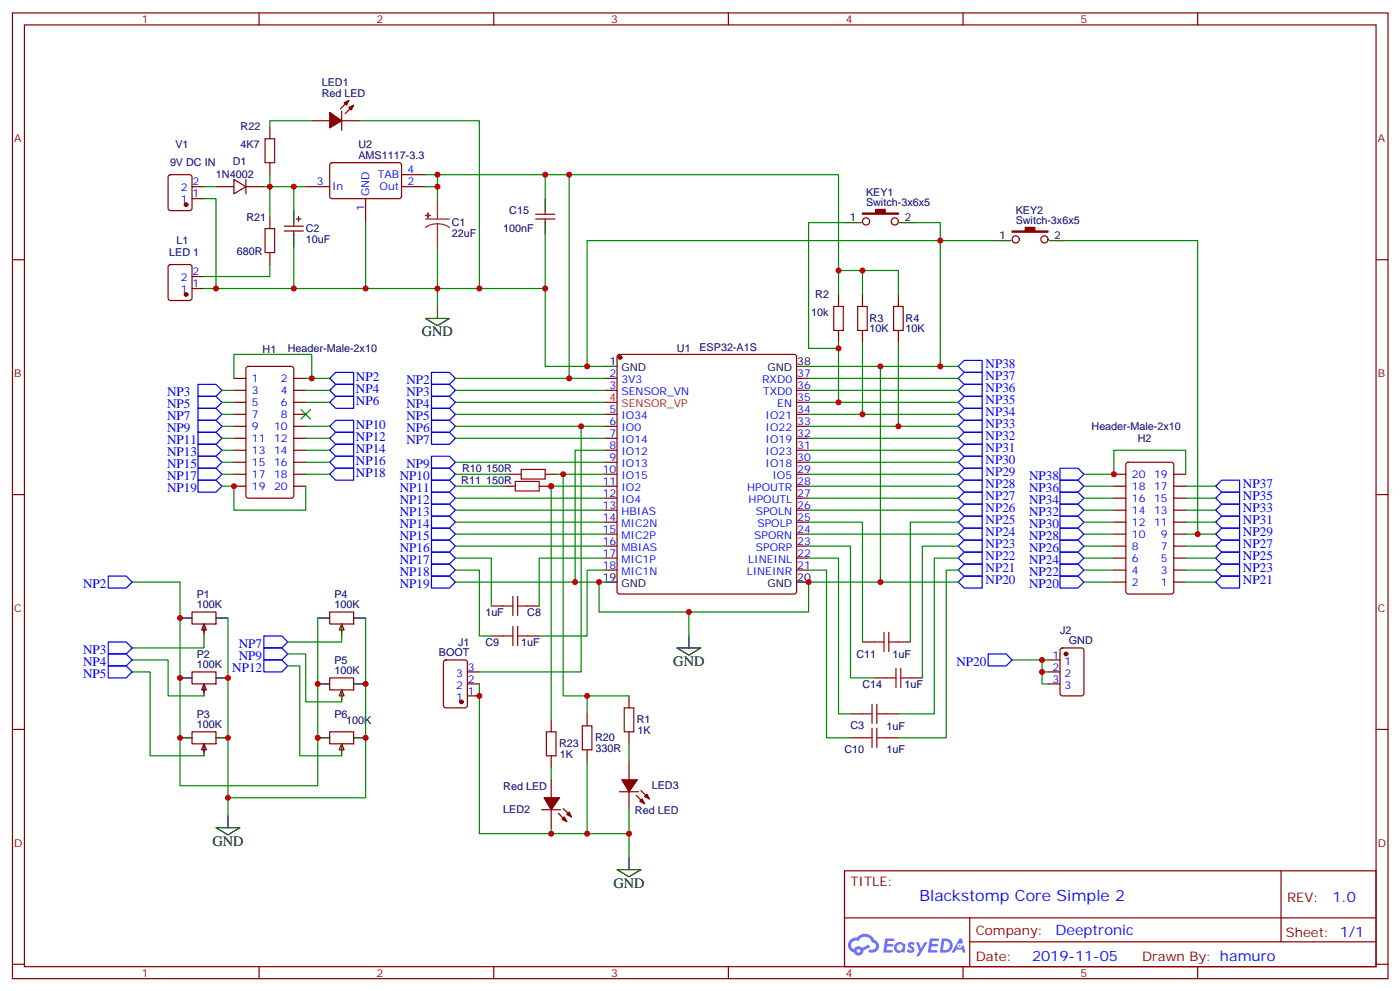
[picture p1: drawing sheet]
<svg xmlns="http://www.w3.org/2000/svg" width="413mm" height="292mm" viewBox="0 0 413 292" stroke-linecap="round" stroke-linejoin="round" font-family="sans-serif">
<g fill="none" stroke="#870000" stroke-width=".35">
<path d="M3.7 3.8h405.3v284.3h-405.3zM7.2 7.3h398.3v277.3h-398.3zM76.3 3.8v3.5M145.5 3.8v3.5M214.6 3.8v3.5M283.8 3.8v3.5M352.9 3.8v3.5M3.7 76.5h3.5M405.5 76.5h3.5M3.7 145.6h3.5M405.5 145.6h3.5M3.7 214.8h3.5"/>
<path d="M405.5 214.8h3.5M248.8 256.4h156.7v28.2h-156.7zM377.5 256.4v20.9M248.9 270.2h156.5M285.8 277.3h119.6M285.8 270.2v14.2M3.7 283.9h3.5M76.3 284.6v3.5M145.5 284.6v3.5M214.6 284.6v3.5M283.8 284.6v3.5M352.9 284.6v3.5"/>
<path d="M405.5 283.9h3.5"/>
</g>
<g fill="#5487ff">
<path d="M267.8 277.6a1.22 1.22 0 0 1 1.8 .2l-.4 .6a.47 .47 0 0 0-.4-.4 .47 .47 0 0 0-.5 .2l.2 .2a1.14 1.14 0 0 1 .8 1.8 1.14 1.14 0 0 1-2 0l-.2-.2 .5-.6 .7 .5a.29 .29 0 0 0 .4-.3 .29 .29 0 0 0-.3-.3 1.04 1.04 0 0 1-.6-1.7z"/>
<path d="M260.8 276.3h2.4l.3 .2-.1 .5-1.8 .1-.2 .8h1.6l.3 .4-.4 .4h-1.6l-.1 1.1h1.7l.2 .3-.2 .3-2.7 .1z"/>
<path d="M274 276.3h2.3l.4 .2-.2 .5-1.8 .1-.1 .8h1.5l.3 .4-.3 .4h-1.6l-.2 1.1h1.7l.2 .3-.2 .3-2.6 .1z"/>
<path d="M282.7 276.3h.7l.4 1.3-.6 .3a.69 .69 0 0 0-1.1 .3 .69 .69 0 0 0 .5 .9 .69 .69 0 0 0 .9-.6l.4-.2 .6 2.2h-.8l-.2-.9h-1.7l-.5 .9h-.9z"/>
<path d="M270 277.4h.7l.7 1.8 1.1-1.8h.8l-2.5 4.2h-.9l1-1.5z"/>
<path d="M277.5 276.3l-.6 4.2h1.4a2.11 2.11 0 0 0 2.4-2.1 2.11 2.11 0 0 0-2.5-2.1zM278.2 277.1a1.39 1.39 0 0 1 1.7 1.4 1.39 1.39 0 0 1-1.8 1.3h-.2z"/>
<path d="M263.8 277.9a1.54 1.54 0 0 0 0 2.2 1.54 1.54 0 0 0 2.1 .1l.6 .3 .3-2.3-.1-.3h-.5a1.49 1.49 0 0 0-2.4 0zM264.1 278.9a.95 .95 0 0 1 1.9 0 .95 .95 0 0 1-1.9 0z"/>
<path d="M250.6 276.7a2.18 2.18 0 0 0 1 3.7 1.44 1.44 0 0 0 1.7 .9 1.44 1.44 0 0 0 1.1-1.4l2-1.1-.4-.7-1.9 1a1.47 1.47 0 0 0-2.5 .4 1.39 1.39 0 0 1-.6-1.9 1.39 1.39 0 0 1 2-.5 2.12 2.12 0 0 1 2.1-1.3 2.12 2.12 0 0 1 1.9 1.7 1.14 1.14 0 0 1 1.1 1.4 1.14 1.14 0 0 1-1.6 .7 .43 .43 0 0 0-.6 .4 .43 .43 0 0 0 .4 .5 1.98 1.98 0 0 0 2.6-1.2 1.98 1.98 0 0 0-1.3-2.6 3.1 3.1 0 0 0-5.2-.6l-.9 .1zM252.4 280a.55 .55 0 0 1 1.1 0 .55 .55 0 0 1-1.1 0z"/>
<circle cx="282.8" cy="278.4" r=".26"/>
</g>
<g fill="none" stroke="#a10000" stroke-width=".35">
<path d="M78.1 40.9h2.8v7h-2.8zM78.1 67.3h2.8v7.1h-2.8zM245.7 90.2h2.8v7.1h-2.8zM252.7 90.2h2.9v7.1h-2.9zM263.3 90.2h2.8v7.1h-2.8zM153.6 138.2h7.1v2.8h-7.1zM151.8 141.7h7.1v2.9h-7.1zM148.3 178.4h2.8M151.1 175.6v5.7M152.5 175.6v5.7M152.5 178.4h2.9M148.3 187.3h2.8"/>
<path d="M151.1 184.4v5.7M152.5 184.4v5.7M152.5 187.3h2.9M257.7 189h2.8M260.5 186.2v5.6M261.2 199.6h2.8M261.9 186.2v5.6M261.9 189h2.8M264 196.8v5.6M265.4 196.8v5.6M265.4 199.6h2.9M161 215.5h2.8v7h-2.8z"/>
<path d="M171.6 213.7h2.8v7.1h-2.8zM183.9 208.4h2.9v7.1h-2.9zM254.1 217.2h2.9M254.1 210.2h2.9M257 207.4v5.6M257 214.4v5.7M258.4 207.4v5.6M258.4 214.4v5.7M258.4 217.2h2.8M258.4 210.2h2.8"/>
</g>
<g fill="none" stroke="#870000" stroke-width=".35">
<path d="M79.5 37.3v3.6M91.9 35.6h5.3M100.7 32.7v5.7M100.7 35.6h5.3M102.8 29.6l-2.5 2.4M104.2 31l-2.5 2.4M49.8 51.6l.4-.2h5.7l.6 .5 .1 9.4-.5 .7h-5.9l-.6-.4-.1-9.5zM56.6 58.5h3.5M56.6 55h3.5M63.6 55h5.3M68.9 52.8l3.6 2.2-3.6 2.1zM72.5 55h5.3"/>
<path d="M72.5 52.8v4.3M79.5 47.9v3.5M90.1 55h7.1M97.4 48.1l.5-.2 20 .1 .4 .6v9.5l-.7 .4-20-.1-.4-.6v-9.2zM107.7 58.5v7M118.3 55h7.1M118.3 51.4h7.1M49.8 78.1l.4-.2h5.7l.6 .4 .1 9.5-.5 .6-5.9 .1-.6-.5-.1-9.4zM79.5 63.8v3.5M79.5 74.4v3.5M83.7 66.6h5.7M83.7 68h5.7"/>
<path d="M86.6 65.5v1.1M86.6 68v1.1M87.3 64.5h1.4M88 63.8v1.4M157.8 63.1h5.7M157.8 64.5h5.7M160.7 62v1.1M160.7 64.5v1M56.6 84.9h3.5M56.6 81.4h3.5M247.1 86.7v3.5M247.1 97.3v3.5"/>
<path d="M254.1 86.7v3.5M254.1 97.3v3.5M264.7 86.7v3.5M264.7 97.3v3.5M68.9 111.4h3.6M68.9 114.9h3.6M68.9 118.5h3.6M72.7 108.1l.5-.2h12.7l.6 .4 .1 37.7-.5 .6-12.9 .1-.7-.5v-37.6zM86.6 111.4h3.5M86.6 114.9h3.5M86.6 118.5h3.5M178.3 111.4h3.5"/>
<path d="M178.3 114.9h3.5M182.1 104.6l.4-.2h51.5l.5 .2 .2 .5v69.1l-.2 .5-.5 .2h-51.5l-.5-.2-.2-.5v-69.1zM234.7 111.4h3.6M234.7 114.9h3.6M234.7 118.5h3.6M68.9 139.6h3.6M68.9 122h3.6M68.9 125.5h3.6M68.9 129h3.6M68.9 132.6h3.6M68.9 136.1h3.6M86.6 139.6h3.5"/>
<path d="M86.6 122h3.5M86.6 125.5h3.5M86.6 129h3.5M86.6 132.6h3.5M86.6 136.1h3.5M150.1 139.6h3.5M160.7 139.6h3.5M178.3 139.6h3.5M178.3 122h3.5M178.3 125.5h3.5M178.3 129h3.5M178.3 132.6h3.5"/>
<path d="M178.3 136.1h3.5M234.7 139.6h3.6M234.7 122h3.6M234.7 125.5h3.6M234.7 129h3.6M234.7 132.6h3.6M234.7 136.1h3.6M328.2 139.6h3.6M332 136.3l.5-.2h12.7l.6 .4 .1 37.7-.5 .7h-12.9l-.7-.5v-37.6zM345.9 139.6h3.5M68.9 143.2h3.6M86.6 143.2h3.5"/>
<path d="M148.3 143.2h3.5M158.9 143.2h3.5M178.3 143.2h3.5M178.3 146.7h3.5M178.3 150.2h3.5M178.3 153.7h3.5M178.3 157.3h3.5M234.7 143.2h3.6M234.7 146.7h3.6M234.7 150.2h3.6M234.7 153.7h3.6M234.7 157.3h3.6"/>
<path d="M328.2 143.2h3.6M328.2 146.7h3.6M328.2 150.2h3.6M328.2 153.7h3.6M328.2 157.3h3.6M345.9 143.2h3.5M345.9 146.7h3.5M345.9 150.2h3.5M345.9 153.7h3.5M345.9 157.3h3.5M144.8 178.4h3.5M155.4 178.4h3.5"/>
<path d="M178.3 160.8h3.5M178.3 164.3h3.5M178.3 167.9h3.5M234.7 160.8h3.6M234.7 164.3h3.6M234.7 167.9h3.6M328.2 160.8h3.6M328.2 164.3h3.6M328.2 167.9h3.6M328.2 171.4h3.6M345.9 160.8h3.5M345.9 164.3h3.5"/>
<path d="M345.9 167.9h3.5M345.9 171.4h3.5M56.6 180.2h7v3.5h-7zM60.1 184.4v1.8M130.9 194.5l.5-.2h5.6l.7 .4v13l-.4 .7h-5.9l-.7-.4v-13zM137.7 197.8h3.6M144.8 187.3h3.5M155.4 187.3h3.5M254.1 189h3.6M257.7 199.6h3.5M264.7 189h3.6M268.3 199.6h3.5"/>
<path d="M137.7 204.9h3.6M137.7 201.4h3.6M162.4 211.9v3.6M173 210.2v3.5M185.3 204.9v3.5M185.3 215.5v3.5M250.6 217.2h3.5M250.6 210.2h3.5M261.2 217.2h3.5M261.2 210.2h3.5M159.6 238.4h5.6M162.4 222.5v3.6"/>
<path d="M162.4 229.6v5.3M162.4 238.4v5.3M164.5 239.5l2.5 2.4M165.9 238.1l2.5 2.4M173 220.8v3.5M182.5 233.1h5.7M185.3 224.3v5.3M185.3 233.1v5.3M187.5 234.2l2.4 2.4M188.9 232.8l2.4 2.4"/>
<circle cx="255.2" cy="65.2" r="1.06"/>
<circle cx="263.7" cy="65.2" r="1.06"/>
<circle cx="299.3" cy="70.5" r="1.06"/>
<circle cx="307.8" cy="70.5" r="1.06"/>
</g>
<path d="M160.7 58.5v3.5M86.6 62v3.5M86.6 69.1v3.5M160.7 65.5v3.6M248.8 65.5h5M265.1 65.5h4.9M292.9 70.8h5M309.2 70.8h4.9M178.3 107.9h3.5M234.7 107.9h3.6M178.3 171.4h3.5M234.7 171.4h3.6" fill="none" stroke="#000" stroke-width=".35"/>
<g fill="#8c2424" stroke="#8c2424" stroke-width=".35">
<path d="M125.4 63.4l1.4 .1z"/>
<path d="M126.1 62.7v1.4z"/>
</g>
<path d="M128.9 58.5v6M125.4 64.5h7M128.9 65.9l1.9 .2 1.6 .9M128.9 65.9l-1.8 .2-1.7 .9M128.9 65.9v6.7" fill="none" stroke="#8c2424" stroke-width=".35"/>
<g fill="#870000" stroke="#870000" stroke-width=".35">
<path d="M165.6 241.2l.7-.7 .7 1.4z"/>
<path d="M167 239.8l.7-.7 .7 1.4z"/>
<path d="M160.3 234.9h4.6l-2.5 3.5z"/>
<path d="M102.8 31.7l1.4-.7-.7 1.4z"/>
<path d="M101.4 30.3l1.4-.7-.7 1.4z"/>
<path d="M97.2 33.1l3.5 2.5-3.5 2.1z"/>
<path d="M188.5 235.9l.7-.7 .7 1.4z"/>
<path d="M189.9 234.5l.7-.7 .7 1.4z"/>
<path d="M183.2 229.6h4.6l-2.5 3.5z"/>
<path d="M254.1 62.7h3.9v-1h2.8v1h3.9v.4h-10.6z"/>
<path d="M298.2 68h3.9v-1h2.8v1h3.9v.4h-10.6z"/>
<circle cx="54.8" cy="86.7" r=".53"/>
<circle cx="54.8" cy="60.3" r=".53"/>
<circle cx="182.7" cy="105.2" r=".53"/>
<circle cx="136" cy="206.7" r=".53"/>
</g>
<path d="M178.3 118.5h3.5" fill="none" stroke="#f00" stroke-width=".35"/>
<path d="M60.1 183.7l.7 1.8h-1.4z" fill="#f0f0f0" stroke="#870000" stroke-width=".35"/>
<path d="M53.1 182h3.5M60.1 183.7v3.6M63.6 182h3.6" fill="none" stroke="#000" stroke-width=".35"/>
<path d="M56.6 197.8h7v3.6h-7zM60.1 202.1v1.7" fill="none" stroke="#870000" stroke-width=".35"/>
<path d="M60.1 201.4l.7 1.7h-1.4z" fill="#f0f0f0" stroke="#870000" stroke-width=".35"/>
<path d="M53.1 199.6h3.5M63.6 199.6h3.6M60.1 201.4v3.5" fill="none" stroke="#000" stroke-width=".35"/>
<path d="M56.6 215.5h7v3.5h-7zM60.1 219.7v1.8" fill="none" stroke="#870000" stroke-width=".35"/>
<path d="M60.1 219l.7 1.8h-1.4z" fill="#f0f0f0" stroke="#870000" stroke-width=".35"/>
<path d="M53.1 217.2h3.5M60.1 219v3.5M63.6 217.2h3.6" fill="none" stroke="#000" stroke-width=".35"/>
<path d="M97.2 180.2h7v3.5h-7zM100.7 184.4v1.8" fill="none" stroke="#870000" stroke-width=".35"/>
<path d="M100.7 183.7l.7 1.8h-1.4z" fill="#f0f0f0" stroke="#870000" stroke-width=".35"/>
<path d="M93.6 182h3.6M100.7 183.7v3.6M104.2 182h3.5" fill="none" stroke="#000" stroke-width=".35"/>
<path d="M97.2 199.6h7v3.5h-7zM100.7 203.8v1.8" fill="none" stroke="#870000" stroke-width=".35"/>
<path d="M100.7 203.1l.7 1.8h-1.4z" fill="#f0f0f0" stroke="#870000" stroke-width=".35"/>
<path d="M93.6 201.4h3.6M100.7 203.1v3.6M104.2 201.4h3.5" fill="none" stroke="#000" stroke-width=".35"/>
<path d="M97.2 215.5h7v3.5h-7zM100.7 219.7v1.8" fill="none" stroke="#870000" stroke-width=".35"/>
<path d="M100.7 219l.7 1.8h-1.4z" fill="#f0f0f0" stroke="#870000" stroke-width=".35"/>
<path d="M125.4 93.8h7l-3.5 2.1zM128.9 90.2v3.6M199.5 190.8h7l-3.5 2.1zM203 187.3v3.5M93.6 217.2h3.6M100.7 219v3.5M104.2 217.2h3.5M63.6 243.7h7.1l-3.5 2.1zM67.2 240.2v3.5M181.8 256h7.1l-3.6 2.2zM185.3 252.5v3.5" fill="none" stroke="#000" stroke-width=".35"/>
<path d="M308.8 194.3h3.5M308.8 197.8h3.5M312.6 191l.5-.2h5.6l.6 .4 .1 13-.5 .6-5.8 .1-.7-.5-.1-12.9zM308.8 201.4h3.5" fill="none" stroke="#870000" stroke-width=".35"/>
<circle cx="314.1" cy="192.5" r=".53" fill="#870000" stroke="#870000" stroke-width=".35"/>
<g fill="none" stroke="#00f" stroke-width=".35">
<path d="M58.3 113.2h5.3l1.8 1.7-1.8 1.8h-5.3zM58.3 116.7h5.3l1.8 1.8-1.8 1.7h-5.3zM97.2 111.4l1.7-1.8h5.3v3.6h-5.3zM97.2 114.9l1.7-1.7h5.3v3.5h-5.3zM97.2 118.5l1.7-1.8h5.3v3.5h-5.3zM127.1 109.6h5.3l1.8 1.8-1.8 1.8h-5.3zM127.1 113.2h5.3l1.8 1.7-1.8 1.8h-5.3zM127.1 116.7h5.3l1.8 1.8-1.8 1.7h-5.3zM282.4 107.9l1.7-1.8h5.3v3.5h-5.3zM282.4 111.4l1.7-1.8h5.3v3.6h-5.3zM282.4 114.9l1.7-1.7h5.3v3.5h-5.3zM282.4 118.5l1.7-1.8h5.3v3.5h-5.3z"/>
<path d="M58.3 120.2h5.3l1.8 1.8-1.8 1.8h-5.3zM58.3 123.8h5.3l1.8 1.7-1.8 1.8h-5.3zM58.3 127.3h5.3l1.8 1.7-1.8 1.8h-5.3zM58.3 130.8h5.3l1.8 1.8-1.8 1.7h-5.3zM58.3 134.3h5.3l1.8 1.8-1.8 1.8h-5.3zM58.3 137.9h5.3l1.8 1.7-1.8 1.8h-5.3zM97.2 125.5l1.7-1.7h5.3v3.5h-5.3zM97.2 129l1.7-1.7h5.3v3.5h-5.3zM97.2 132.6l1.7-1.8h5.3v3.5h-5.3zM97.2 136.1l1.7-1.8h5.3v3.6h-5.3zM97.2 139.6l1.7-1.7h5.3v3.5h-5.3zM127.1 120.2h5.3l1.8 1.8-1.8 1.8h-5.3z"/>
<path d="M127.1 127.3h5.3l1.8 1.7-1.8 1.8h-5.3zM127.1 134.3h5.3l1.8 1.8-1.8 1.8h-5.3zM127.1 137.9h5.3l1.8 1.7-1.8 1.8h-5.3zM127.1 123.8h5.3l1.8 1.7-1.8 1.8h-5.3zM282.4 122l1.7-1.8h5.3v3.6h-5.3zM282.4 125.5l1.7-1.7h5.3v3.5h-5.3zM282.4 129l1.7-1.7h5.3v3.5h-5.3zM282.4 132.6l1.7-1.8h5.3v3.5h-5.3zM282.4 136.1l1.7-1.8h5.3v3.6h-5.3zM282.4 139.6l1.7-1.7h5.3v3.5h-5.3zM312.3 137.9h5.3l1.8 1.7-1.8 1.8h-5.3zM58.3 141.4h5.3l1.8 1.8-1.8 1.7h-5.3z"/>
<path d="M127.1 141.4h5.3l1.8 1.8-1.8 1.7h-5.3zM127.1 144.9h5.3l1.8 1.8-1.8 1.7h-5.3zM127.1 148.4h5.3l1.8 1.8-1.8 1.8h-5.3zM127.1 152h5.3l1.8 1.7-1.8 1.8h-5.3zM127.1 155.5h5.3l1.8 1.8-1.8 1.7h-5.3zM127.1 159h5.3l1.8 1.8-1.8 1.8h-5.3zM282.4 143.2l1.7-1.8h5.3v3.5h-5.3zM282.4 146.7l1.7-1.8h5.3v3.5h-5.3zM282.4 150.2l1.7-1.8h5.3v3.6h-5.3zM282.4 153.7l1.7-1.7h5.3v3.5h-5.3zM282.4 157.3l1.7-1.8h5.3v3.5h-5.3zM312.3 159h5.3l1.8 1.8-1.8 1.8h-5.3z"/>
<path d="M312.3 155.5h5.3l1.8 1.8-1.8 1.7h-5.3zM312.3 152h5.3l1.8 1.7-1.8 1.8h-5.3zM312.3 148.4h5.3l1.8 1.8-1.8 1.8h-5.3zM312.3 144.9h5.3l1.8 1.8-1.8 1.7h-5.3zM312.3 141.4h5.3l1.8 1.8-1.8 1.7h-5.3zM358.2 157.3l1.8-1.8h5.3v3.5h-5.3zM358.2 153.7l1.8-1.7h5.3v3.5h-5.3zM358.2 150.2l1.8-1.8h5.3v3.6h-5.3zM358.2 146.7l1.8-1.8h5.3v3.5h-5.3zM358.2 143.2l1.8-1.8h5.3v3.5h-5.3zM31.9 169.6h5.3l1.7 1.8-1.7 1.7h-5.3zM127.1 162.6h5.3l1.8 1.7-1.8 1.8h-5.3z"/>
<path d="M127.1 166.1h5.3l1.8 1.8-1.8 1.7h-5.3zM127.1 169.6h5.3l1.8 1.8-1.8 1.7h-5.3zM282.4 160.8l1.7-1.8h5.3v3.6h-5.3zM282.4 164.3l1.7-1.7h5.3v3.5h-5.3zM282.4 167.9l1.7-1.8h5.3v3.5h-5.3zM282.4 171.4l1.7-1.8h5.3v3.5h-5.3zM312.3 169.6h5.3l1.8 1.8-1.8 1.7h-5.3zM312.3 166.1h5.3l1.8 1.8-1.8 1.7h-5.3zM312.3 162.6h5.3l1.8 1.7-1.8 1.8h-5.3zM358.2 171.4l1.8-1.8h5.3v3.5h-5.3zM358.2 167.9l1.8-1.8h5.3v3.5h-5.3zM358.2 164.3l1.8-1.7h5.3v3.5h-5.3z"/>
<path d="M358.2 160.8l1.8-1.8h5.3v3.6h-5.3zM31.9 189h5.3l1.7 1.8-1.7 1.7h-5.3zM31.9 192.5h5.3l1.7 1.8-1.7 1.8h-5.3zM31.9 196.1h5.3l1.7 1.7-1.7 1.8h-5.3zM77.8 187.3h5.2l1.8 1.7-1.8 1.8h-5.2zM77.8 190.8h5.2l1.8 1.7-1.8 1.8h-5.2zM77.8 194.3h5.2l1.8 1.8-1.8 1.7h-5.2zM291.2 192.5h5.3l1.7 1.8-1.7 1.8h-5.3z"/>
</g>
<g fill="none" stroke="#008700" stroke-width=".35">
<path d="M91.9 35.6h-12.4v1.7M106 35.6h35.3v49.3h19.4v-15.8M60.1 58.5h3.5v26.4h23v-12.3M60.1 55h3.5M77.8 55h12.3M79.5 51.4v12.4M86.6 55v7M125.4 51.4h35.3v7.1M125.4 55h3.5v3.5M128.9 51.4v3.6M160.7 51.4h86.4v28.3h7v7M167.7 51.4v60"/>
<path d="M79.5 77.9v3.5h-19.4M107.7 65.5v19.4M128.9 72.6v12.3h-42.3M247.1 79.7v7M248.8 65.5h-10.5v37.1h8.8M254.1 79.7h10.6v7M270 65.5h7.1v42.4M292.9 70.8h-119.9v37.1M314.1 70.8h38.8v86.5M60.1 84.9h3.5M141.3 84.9h-12.4v5.3M160.7 84.9v23h17.6"/>
<path d="M65.4 114.9h3.5M65.4 118.5h3.5M68.9 111.4v-7h23v7M90.1 111.4h7.1M90.1 114.9h7.1M90.1 118.5h7.1M134.2 111.4h44.1M134.2 114.9h44.1M134.2 118.5h44.1M238.3 107.9h44.1M238.3 111.4h44.1M238.3 114.9h44.1"/>
<path d="M247.1 100.8v17.7h-8.8M247.1 118.5h35.3M254.1 100.8v21.2M259.4 107.9v63.5M264.7 100.8v24.7M65.4 122h3.5M65.4 125.5h3.5M65.4 132.6h3.5M65.4 136.1h3.5M65.4 139.6h3.5M65.4 129h3.5M90.1 125.5h7.1"/>
<path d="M90.1 132.6h7.1M90.1 136.1h7.1M90.1 139.6h7.1M90.1 129h7.1M134.2 122h44.1M134.2 125.5h37M134.2 136.1h44.1M134.2 139.6h15.9M134.2 129h44.1M164.2 139.6h14.1M165.9 139.6v65.3h19.4M178.3 125.5h-7.1v72.3h-29.9"/>
<path d="M178.3 132.6h-8.8v38.8h-35.3M238.3 122h44.1M238.3 125.5h44.1M238.3 132.6h44.1M238.3 136.1h44.1M238.3 139.6h44.1M238.3 129h44.1M319.4 139.6h8.8v-7h21.2v7M65.4 143.2h3.5v7h21.2v-7M134.2 146.7h44.1M134.2 143.2h14.1M134.2 150.2h44.1"/>
<path d="M134.2 157.3h44.1M134.2 153.7h44.1M178.3 143.2h-15.9v68.7M238.3 153.7h15.8v35.3M238.3 146.7h44.1M238.3 143.2h44.1M238.3 150.2h44.1M238.3 157.3h44.1M282.4 153.7h-14.1v35.3M319.4 146.7h8.8M319.4 143.2h8.8M319.4 150.2h8.8"/>
<path d="M319.4 157.3h8.8M319.4 153.7h8.8M349.4 146.7h8.8M349.4 143.2h8.8M349.4 150.2h8.8M349.4 157.3h8.8M349.4 153.7h8.8M38.9 171.4h14.2v60h40.5v-49.4M134.2 164.3h10.6v14.1M134.2 167.9h7.1v19.4h3.5M134.2 160.8h44.1M169.5 171.4h8.8"/>
<path d="M176.5 171.4v8.8h61.8v-8.8h44.1M178.3 167.9h-5.3v19.4h-14.1M178.3 164.3h-19.4v14.1M238.3 160.8h12.3v38.8h7.1M238.3 167.9h5.3v49.3h7M238.3 164.3h8.8v45.9h3.5M282.4 160.8h-10.6v38.8M282.4 167.9h-3.6v49.3h-14.1M282.4 164.3h-7.1v45.9h-10.6M319.4 160.8h8.8M319.4 171.4h8.8M319.4 167.9h8.8"/>
<path d="M319.4 164.3h8.8M349.4 160.8h8.8M349.4 171.4h8.8M349.4 167.9h8.8M349.4 164.3h8.8M38.9 194.3h10.6v10.6h10.6M38.9 197.8h5.3v24.7h15.9M60.1 187.3v3.5h-21.2M67.2 182v52.9h40.5v-52.9M84.8 192.5h5.3v14.2h10.6M84.8 196.1h3.5v26.4h12.4M100.7 187.3v1.7h-15.9"/>
<path d="M203 180.2v7.1M298.2 194.3h10.6M307.1 194.3v7.1h1.7M307.1 197.8h1.7M141.3 201.4v44.1h21.1M173 204.9v5.3M185.3 219v5.3M67.2 234.9v5.3M162.4 226.1v3.5M173 224.3v21.2M185.3 238.4v7.1h-22.9v-1.8M185.3 245.5v7"/>
</g>
<g fill="#c00">
<circle cx="307.1" cy="194.3" r=".88"/>
<circle cx="307.1" cy="197.8" r=".88"/>
<circle cx="203" cy="180.2" r=".88"/>
<circle cx="185.3" cy="245.5" r=".88"/>
<circle cx="352.9" cy="157.3" r=".88"/>
<circle cx="93.6" cy="217.2" r=".88"/>
<circle cx="53.1" cy="217.2" r=".88"/>
<circle cx="107.7" cy="217.2" r=".88"/>
<circle cx="67.2" cy="217.2" r=".88"/>
<circle cx="53.1" cy="182" r=".88"/>
<circle cx="67.2" cy="199.6" r=".88"/>
<circle cx="53.1" cy="199.6" r=".88"/>
<circle cx="107.7" cy="201.4" r=".88"/>
<circle cx="259.4" cy="107.9" r=".88"/>
<circle cx="259.4" cy="171.4" r=".88"/>
<circle cx="238.3" cy="171.4" r=".88"/>
<circle cx="277.1" cy="107.9" r=".88"/>
<circle cx="247.1" cy="118.5" r=".88"/>
<circle cx="254.1" cy="79.7" r=".88"/>
<circle cx="167.7" cy="51.4" r=".88"/>
<circle cx="160.7" cy="51.4" r=".88"/>
<circle cx="107.7" cy="84.9" r=".88"/>
<circle cx="141.3" cy="84.9" r=".88"/>
<circle cx="128.9" cy="84.9" r=".88"/>
<circle cx="141.3" cy="204.9" r=".88"/>
<circle cx="162.4" cy="245.5" r=".88"/>
<circle cx="91.9" cy="111.4" r=".88"/>
<circle cx="165.9" cy="139.6" r=".88"/>
<circle cx="128.9" cy="51.4" r=".88"/>
<circle cx="167.7" cy="111.4" r=".88"/>
<circle cx="162.4" cy="143.2" r=".88"/>
<circle cx="173" cy="204.9" r=".88"/>
<circle cx="173" cy="245.5" r=".88"/>
<circle cx="79.5" cy="55" r=".88"/>
<circle cx="86.6" cy="55" r=".88"/>
<circle cx="86.6" cy="84.9" r=".88"/>
<circle cx="63.6" cy="84.9" r=".88"/>
<circle cx="160.7" cy="84.9" r=".88"/>
<circle cx="128.9" cy="55" r=".88"/>
<circle cx="171.2" cy="125.5" r=".88"/>
<circle cx="68.9" cy="143.2" r=".88"/>
<circle cx="247.1" cy="79.7" r=".88"/>
<circle cx="254.1" cy="122" r=".88"/>
<circle cx="264.7" cy="125.5" r=".88"/>
<circle cx="328.2" cy="139.6" r=".88"/>
<circle cx="169.5" cy="171.4" r=".88"/>
<circle cx="176.5" cy="171.4" r=".88"/>
<circle cx="247.1" cy="102.6" r=".88"/>
<circle cx="277.1" cy="70.8" r=".88"/>
<circle cx="173" cy="107.9" r=".88"/>
<circle cx="93.6" cy="201.4" r=".88"/>
<circle cx="67.2" cy="234.9" r=".88"/>
</g>
<path d="M88.7 120.6l2.8 2.8zM91.5 120.6l-2.8 2.8z" fill="#c00" stroke="#008700" stroke-width=".35"/>
<text font-size="4.6" fill="#00f" x="270.9" y="265.4">Blackstomp Core Simple 2</text>
<g font-size="4.2">
<text x="124.3" y="99.1">GND</text>
<text x="198.4" y="196.1">GND</text>
<text x="62.6" y="249">GND</text>
<text x="180.8" y="261.3">GND</text>
</g>
<g font-size="4.2" fill="#00f">
<text x="392.6" y="265.7">1.0</text>
<text x="311" y="275.2">Deeptronic</text>
<text x="304.1" y="283">2019-11-05</text>
</g>
<g font-size="3.9" fill="#00f">
<text x="104.9" y="112.1">NP2</text>
<text x="119.7" y="113.2">NP2</text>
<text x="290.4" y="108.5">NP38</text>
<text x="290.4" y="112">NP37</text>
<text x="49.3" y="116.7">NP3</text>
<text x="104.9" y="115.6">NP4</text>
<text x="104.9" y="119.2">NP6</text>
<text x="119.7" y="116.7">NP3</text>
<text x="290.4" y="115.5">NP36</text>
<text x="290.4" y="119">NP35</text>
<text x="49.3" y="120.2">NP5</text>
<text x="49.3" y="123.8">NP7</text>
<text x="119.7" y="120.2">NP4</text>
<text x="119.7" y="123.8">NP5</text>
<text x="290.4" y="122.6">NP34</text>
<text x="49.3" y="127.3">NP9</text>
<text x="49.3" y="130.8">NP11</text>
<text x="104.9" y="126.2">NP10</text>
<text x="104.9" y="129.7">NP12</text>
<text x="119.7" y="130.8">NP7</text>
<text x="119.7" y="127.3">NP6</text>
<text x="290.4" y="126.1">NP33</text>
<text x="290.4" y="129.6">NP32</text>
<text x="49.3" y="134.3">NP13</text>
<text x="49.3" y="137.9">NP15</text>
<text x="104.9" y="133.3">NP14</text>
<text x="104.9" y="136.8">NP16</text>
<text x="119.7" y="137.9">NP9</text>
<text x="290.4" y="133.2">NP31</text>
<text x="290.4" y="136.7">NP30</text>
<text x="49.3" y="141.4">NP17</text>
<text x="104.9" y="140.3">NP18</text>
<text x="117.8" y="141.4">NP10</text>
<text x="290.4" y="140.2">NP29</text>
<text x="290.4" y="143.7">NP28</text>
<text x="303.2" y="141.4">NP38</text>
<text x="366.3" y="143.7">NP37</text>
<text x="49.3" y="144.9">NP19</text>
<text x="117.8" y="144.9">NP11</text>
<text x="117.8" y="148.4">NP12</text>
<text x="290.4" y="147.3">NP27</text>
<text x="303.2" y="148.5">NP34</text>
<text x="303.2" y="144.9">NP36</text>
<text x="366.3" y="147.3">NP35</text>
<text x="117.8" y="152">NP13</text>
<text x="117.8" y="155.5">NP14</text>
<text x="290.4" y="150.8">NP26</text>
<text x="290.4" y="154.3">NP25</text>
<text x="303.2" y="155.5">NP30</text>
<text x="303.2" y="152">NP32</text>
<text x="366.3" y="154.3">NP31</text>
<text x="366.3" y="150.8">NP33</text>
<text x="117.8" y="159">NP15</text>
<text x="290.4" y="157.8">NP24</text>
<text x="290.4" y="161.4">NP23</text>
<text x="303.2" y="159">NP28</text>
<text x="366.3" y="161.4">NP27</text>
<text x="366.3" y="157.9">NP29</text>
<text x="117.8" y="162.6">NP16</text>
<text x="117.8" y="166.1">NP17</text>
<text x="290.4" y="164.9">NP22</text>
<text x="303.2" y="166.1">NP24</text>
<text x="303.2" y="162.6">NP26</text>
<text x="366.3" y="164.9">NP25</text>
<text x="24.5" y="173.1">NP2</text>
<text x="117.8" y="169.6">NP18</text>
<text x="117.8" y="173.1">NP19</text>
<text x="290.4" y="168.4">NP21</text>
<text x="290.4" y="172">NP20</text>
<text x="303.2" y="173.2">NP20</text>
<text x="303.2" y="169.6">NP22</text>
<text x="366.3" y="172">NP21</text>
<text x="366.3" y="168.4">NP23</text>
<text x="70.4" y="190.8">NP7</text>
<text x="24.5" y="192.5">NP3</text>
<text x="24.5" y="196.1">NP4</text>
<text x="68.4" y="197.8">NP12</text>
<text x="70.4" y="194.3">NP9</text>
<text x="281.8" y="196.1">NP20</text>
<text x="24.5" y="199.6">NP5</text>
</g>
<g font-size="3.9" fill="#800">
<text x="250.6" y="261">TITLE:</text>
<text x="379.2" y="265.7">REV:</text>
<text x="287.5" y="275.2">Company:</text>
<text x="378.9" y="275.8">Sheet: 1/1</text>
<text x="287.5" y="282.9">Date:</text>
<text x="336.6" y="282.9">Drawn By: hamuro</text>
</g>
<g font-size="3.2" fill="#800">
<text x="41.8" y="6.8">1</text>
<text x="110.9" y="6.8">2</text>
<text x="180.1" y="6.8">3</text>
<text x="249.2" y="6.8">4</text>
<text x="318.3" y="6.8">5</text>
<text x="4.2" y="41.9">A</text>
<text x="406" y="41.9">A</text>
<text x="4.2" y="111.1">B</text>
<text x="406" y="111.1">B</text>
<text x="4.2" y="180.2">C</text>
<text x="406" y="180.2">C</text>
<text x="4.2" y="249.3">D</text>
<text x="406" y="249.3">D</text>
<text x="41.8" y="287.6">1</text>
<text x="110.9" y="287.6">2</text>
<text x="180.1" y="287.6">3</text>
<text x="249.2" y="287.6">4</text>
<text x="318.3" y="287.6">5</text>
</g>
<g font-size="3.2" fill="#000080">
<text x="94.8" y="28.5">Red LED</text>
<text x="94.8" y="25.3">LED1</text>
<text x="70.9" y="38.4">R22</text>
<text x="51.7" y="43.7">V1</text>
<text x="70.9" y="43.7">4K7</text>
<text x="105.6" y="46.8">AMS1117-3.3</text>
<text x="105.6" y="43.7">U2</text>
<text x="50.1" y="49">9V DC IN</text>
<text x="63.6" y="52.5">1N4002</text>
<text x="68.6" y="48.6">D1</text>
<text x="255.2" y="57.7">KEY1</text>
<text x="72.6" y="65">R21</text>
<text x="150.1" y="63.1">C15</text>
<text x="255.2" y="60.6">Switch-3x6x5</text>
<text x="299.3" y="65.9">Switch-3x6x5</text>
<text x="299.3" y="63">KEY2</text>
<text x="52" y="71.9">L1</text>
<text x="90.1" y="71.5">10uF</text>
<text x="90.1" y="68.4">C2</text>
<text x="133.1" y="69.8">22uF</text>
<text x="133.1" y="66.6">C1</text>
<text x="148.3" y="68.4">100nF</text>
<text x="49.9" y="75.4">LED 1</text>
<text x="69.8" y="75.1">680R</text>
<text x="240.2" y="87.8">R2</text>
<text x="239" y="93.1">10k</text>
<text x="256.3" y="94.9">R3</text>
<text x="266.8" y="94.9">R4</text>
<text x="256.3" y="97.9">10K</text>
<text x="266.8" y="97.9">10K</text>
<text x="77.4" y="103.9">H1</text>
<text x="84.8" y="103.6">Header-Male-2x10</text>
<text x="199.5" y="103.6">U1</text>
<text x="206.1" y="103.3">ESP32-A1S</text>
<text x="321.6" y="126.6">Header-Male-2x10</text>
<text x="335.3" y="130.1">H2</text>
<text x="135.9" y="142.6">R11</text>
<text x="136.2" y="139.1">R10</text>
<text x="143.3" y="142.6">150R</text>
<text x="143.3" y="139.1">150R</text>
<text x="58" y="179.1">100K</text>
<text x="58" y="176.2">P1</text>
<text x="98.5" y="179.1">100K</text>
<text x="98.6" y="176.2">P4</text>
<text x="143" y="181.5">1uF</text>
<text x="155.4" y="181.5">C8</text>
<text x="135" y="190.3">J1</text>
<text x="143" y="190.3">C9</text>
<text x="153.6" y="190.3">1uF</text>
<text x="312.4" y="186.6">J2</text>
<text x="315" y="189.7">GND</text>
<text x="58" y="196.8">100K</text>
<text x="58" y="193.8">P2</text>
<text x="98.6" y="195.6">P5</text>
<text x="129.3" y="193.3">BOOT</text>
<text x="252.4" y="193.8">C11</text>
<text x="263" y="193.8">1uF</text>
<text x="98.5" y="198.5">100K</text>
<text x="254.1" y="202.6">C14</text>
<text x="266.5" y="202.6">1uF</text>
<text x="58" y="214.4">100K</text>
<text x="58" y="211.5">P3</text>
<text x="98.6" y="211.5">P6</text>
<text x="102" y="213.1">100K</text>
<text x="187.6" y="213">R1</text>
<text x="250.6" y="214.8">C3</text>
<text x="261.2" y="215">1uF</text>
<text x="164.8" y="220.1">R23</text>
<text x="175.3" y="218.3">R20</text>
<text x="175.5" y="221.5">330R</text>
<text x="187.9" y="216.2">1K</text>
<text x="248.8" y="221.8">C10</text>
<text x="261.2" y="221.8">1uF</text>
<text x="165" y="223.2">1K</text>
<text x="148.3" y="232.6">Red LED</text>
<text x="192.1" y="232.4">LED3</text>
<text x="148.3" y="239.5">LED2</text>
<text x="187.1" y="239.7">Red LED</text>
</g>
<g font-size="3.2" fill="#00f">
<text x="111.3" y="52.5">TAB</text>
<text x="120.1" y="51.1">4</text>
<text x="53.3" y="59.9">1</text>
<text x="53.3" y="56.4">2</text>
<text x="56.8" y="58.1">1</text>
<text x="56.8" y="54.6">2</text>
<text x="93.4" y="54.6">3</text>
<text x="97.9" y="56">In</text>
<text x="108.8" y="57.8" transform="rotate(-90 108.8 57.8)">GND</text>
<text x="111.9" y="56">Out</text>
<text x="120.1" y="54.6">2</text>
<text x="107.4" y="62.3" transform="rotate(-90 107.4 62.3)">1</text>
<text x="53.3" y="82.8">2</text>
<text x="56.8" y="81.1">2</text>
<text x="53.3" y="86.4">1</text>
<text x="56.8" y="84.6">1</text>
<text x="74.2" y="112.5">1</text>
<text x="82.8" y="112.5">2</text>
<text x="179.6" y="111.1">2</text>
<text x="183.1" y="112.8">3V3</text>
<text x="224.6" y="112.8">RXD0</text>
<text x="234.9" y="111.1">37</text>
<text x="74.2" y="119.5">5</text>
<text x="74.2" y="116">3</text>
<text x="82.8" y="119.5">6</text>
<text x="82.8" y="116">4</text>
<text x="179.6" y="114.6">3</text>
<text x="183.1" y="116.3">SENSOR_VN</text>
<text x="224.8" y="116.3">TXD0</text>
<text x="229.1" y="119.9">EN</text>
<text x="234.9" y="118.1">35</text>
<text x="234.9" y="114.6">36</text>
<text x="74.2" y="123">7</text>
<text x="82.8" y="123">8</text>
<text x="179.6" y="121.6">5</text>
<text x="179.6" y="125.2">6</text>
<text x="183.1" y="123.4">IO34</text>
<text x="225.6" y="123.4">IO21</text>
<text x="234.9" y="125.2">33</text>
<text x="234.9" y="121.6">34</text>
<text x="74.2" y="130.1">11</text>
<text x="74.2" y="126.6">9</text>
<text x="80.8" y="130.1">12</text>
<text x="80.8" y="126.6">10</text>
<text x="179.6" y="128.7">7</text>
<text x="183.1" y="126.9">IO0</text>
<text x="183.1" y="130.5">IO14</text>
<text x="225.6" y="130.5">IO19</text>
<text x="225.6" y="126.9">IO22</text>
<text x="234.9" y="128.7">32</text>
<text x="74.2" y="137.2">15</text>
<text x="74.2" y="133.6">13</text>
<text x="80.8" y="137.2">16</text>
<text x="80.8" y="133.6">14</text>
<text x="179.6" y="132.2">8</text>
<text x="179.6" y="135.7">9</text>
<text x="183.1" y="134">IO12</text>
<text x="183.1" y="137.5">IO13</text>
<text x="225.6" y="137.5">IO18</text>
<text x="225.6" y="134">IO23</text>
<text x="234.9" y="135.7">30</text>
<text x="234.9" y="132.2">31</text>
<text x="74.2" y="140.7">17</text>
<text x="80.8" y="140.7">18</text>
<text x="177.6" y="139.3">10</text>
<text x="177.6" y="142.8">11</text>
<text x="183.1" y="141">IO15</text>
<text x="227.6" y="141">IO5</text>
<text x="234.9" y="142.8">28</text>
<text x="234.9" y="139.3">29</text>
<text x="333.5" y="140.7">20</text>
<text x="340.1" y="140.7">19</text>
<text x="74.2" y="144.2">19</text>
<text x="80.8" y="144.2">20</text>
<text x="177.6" y="146.3">12</text>
<text x="177.6" y="149.9">13</text>
<text x="183.1" y="144.6">IO2</text>
<text x="183.1" y="148.1">IO4</text>
<text x="220.2" y="144.6">HPOUTR</text>
<text x="220.6" y="148.1">HPOUTL</text>
<text x="234.9" y="149.9">26</text>
<text x="234.9" y="146.3">27</text>
<text x="333.5" y="144.2">18</text>
<text x="333.5" y="147.7">16</text>
<text x="340.1" y="144.2">17</text>
<text x="340.1" y="147.7">15</text>
<text x="177.6" y="153.4">14</text>
<text x="183.1" y="151.6">HBIAS</text>
<text x="183.1" y="155.2">MIC2N</text>
<text x="222.7" y="151.6">SPOLN</text>
<text x="223.2" y="155.2">SPOLP</text>
<text x="234.9" y="153.4">25</text>
<text x="333.5" y="151.3">14</text>
<text x="333.5" y="154.8">12</text>
<text x="340.1" y="151.3">13</text>
<text x="340.1" y="154.8">11</text>
<text x="177.6" y="156.9">15</text>
<text x="177.6" y="160.4">16</text>
<text x="183.1" y="158.7">MIC2P</text>
<text x="222.3" y="158.7">SPORN</text>
<text x="234.9" y="160.4">23</text>
<text x="234.9" y="156.9">24</text>
<text x="333.5" y="158.3">10</text>
<text x="333.5" y="161.9">8</text>
<text x="342.1" y="158.3">9</text>
<text x="342.1" y="161.9">7</text>
<text x="177.6" y="164">17</text>
<text x="177.6" y="167.5">18</text>
<text x="183.1" y="162.2">MBIAS</text>
<text x="183.1" y="165.7">MIC1P</text>
<text x="220.5" y="165.7">LINEINL</text>
<text x="222.7" y="162.2">SPORP</text>
<text x="234.9" y="167.5">21</text>
<text x="234.9" y="164">22</text>
<text x="333.5" y="165.4">6</text>
<text x="342.1" y="165.4">5</text>
<text x="183.1" y="169.3">MIC1N</text>
<text x="220" y="169.3">LINEINR</text>
<text x="333.5" y="168.9">4</text>
<text x="333.5" y="172.4">2</text>
<text x="342.1" y="168.9">3</text>
<text x="342.1" y="172.4">1</text>
<text x="137.9" y="197.5">3</text>
<text x="310.2" y="194">1</text>
<text x="310.2" y="197.5">2</text>
<text x="313.7" y="195.7">1</text>
<text x="134.4" y="202.8">2</text>
<text x="134.4" y="199.2">3</text>
<text x="137.9" y="201">2</text>
<text x="310.2" y="201">3</text>
<text x="313.7" y="199.2">2</text>
<text x="313.7" y="202.8">3</text>
<text x="134.4" y="206.3">1</text>
<text x="137.9" y="204.5">1</text>
</g>
<g font-size="3.2">
<text x="250.4" y="65.2">1</text>
<text x="266.5" y="65.2">2</text>
<text x="294.5" y="70.5">1</text>
<text x="310.6" y="70.5">2</text>
<text x="179.6" y="107.5">1</text>
<text x="234.9" y="107.5">38</text>
<text x="183.1" y="109.3">GND</text>
<text x="226.2" y="109.3">GND</text>
<text x="177.6" y="171">19</text>
<text x="183.1" y="172.8">GND</text>
<text x="226.2" y="172.8">GND</text>
<text x="234.9" y="171">20</text>
</g>
<g font-size="3.2" fill="#f00">
<text x="179.6" y="118.1">4</text>
<text x="183.1" y="119.9">SENSOR_VP</text>
</g>
</svg>
